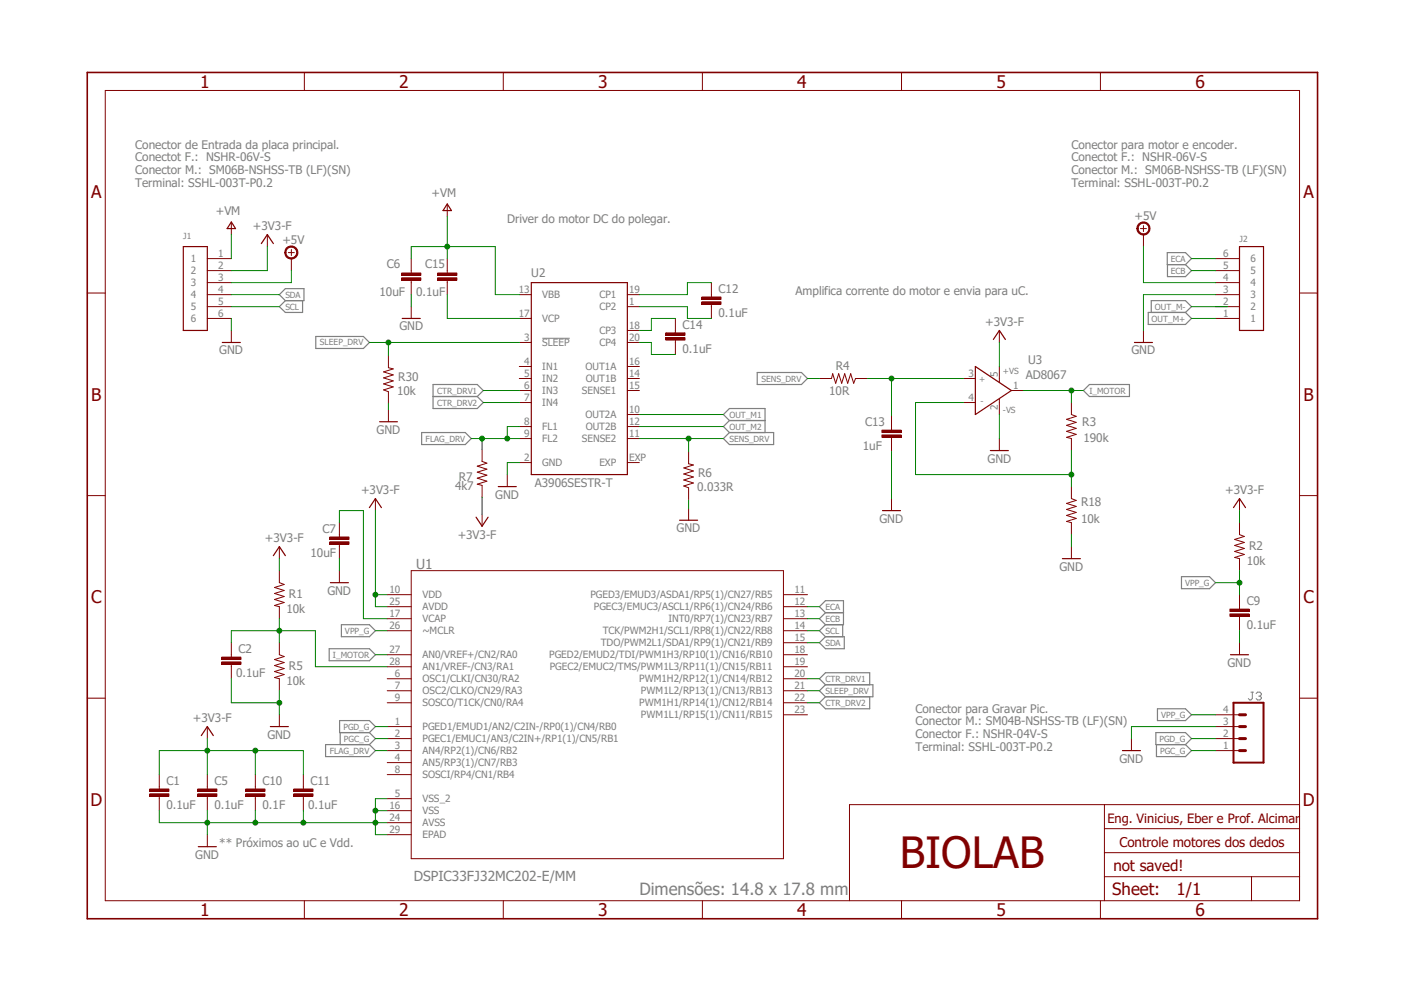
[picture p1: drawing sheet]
<svg xmlns="http://www.w3.org/2000/svg" width="297mm" height="210mm" viewBox="0 0 297 210" stroke-linecap="round" stroke-linejoin="round" font-family="sans-serif">
<path d="M17.9 15l261.2 179.9M279.1 15l-261.2 179.9" fill="none" stroke="#fff" stroke-width=".21"/>
<path d="M114.7 71.5h5.8M264.6 146.4h.6M264.9 146.4v1.3l-.3 .3h-.2l-.3-.3M265.7 146.7l.3-.3h.5l.3 .3v.2l-.3 .3M266.3 147.2h.2M266.5 147.2l.3 .3v.2l-.3 .3h-.5l-.3-.3" fill="none" stroke="#808080" stroke-width=".21"/>
<g fill="none" stroke="#808080" stroke-width=".25">
<path d="M246.9 53.4h3.9l1.3 1.3-1.3 1.3h-3.9zM247 56v2.5h3.8l1.3-1.3-1.3-1.2M59.1 62.3l1.3-1.3h3.9v2.6h-3.9zM60.4 63.6l-1.3 1.3 1.3 1.2h3.6v-2.5M66.8 71.2h10.1l1.2 1.2-1.2 1.3h-10.1zM160.2 78.8h9.3l1.3 1.3-1.3 1.2h-9.3zM242.9 66.1h7.9l1.3 1.3-1.3 1.2h-7.9zM243.5 66.1v-2.5h7.3l1.3 1.3-1.3 1.2M89.2 91.5h9.2l1.3 1.3-1.3 1.2h-9.2zM91.6 81.3h9.4l1.2 1.3-1.2 1.3 1.2 1.2-1.2 1.3h-9.4zM91.6 83.9h9.4M154.3 88.9l-1.3-1.2 1.3-1.3h7.5v5.1"/>
<path d="M154.3 88.9h7.5M154.3 88.9l-1.3 1.3 1.3 1.3M154.3 91.5h9.4v2.5h-9.4l-1.3-1.2zM230.5 81.3h8.4v2.6h-8.4l-1.3-1.3zM69.6 137.2h8.5l1.3 1.3-1.3 1.2h-8.5zM72.2 132.1h5.9l1.3 1.3-1.3 1.3h-5.9zM174.6 134.7h4v2.5h-4l-1.2-1.3zM174.6 132.1l-1.2 1.3 1.2 1.3M174.6 129.6l-1.2-1.3 1.2-1.3h3.8v5.1h-3.8M174.6 129.6l-1.2 1.3 1.2 1.2M174.6 129.6h3.8M178.3 132.1v2.6"/>
<path d="M249.9 122h6l1.2 1.2-1.2 1.3h-6zM68.9 157.5h9.2l1.3 1.2-1.3 1.3h-9.2zM71.8 152.4h6.3l1.3 1.3-1.3 1.2h-6.3zM72 154.9v2.6M78.1 154.9l1.3 1.3-1.3 1.3M174.6 147.4l-1.2 1.2 1.2 1.3h9.4v-2.5M174.6 144.8l-1.2 1.3 1.2 1.3M174.6 144.8h10.1v2.6h-10.1M174.6 144.8l-1.2-1.2 1.2-1.3h9.4v2.5M244.5 154.9h6.3l1.3 1.3-1.3 1.3h-6.3zM244.6 157.5v2.5h6.2l1.3-1.3-1.3-1.2M244.9 149.9h5.9l1.3 1.3-1.3 1.2h-5.9z"/>
</g>
<g fill="none" stroke="#800000" stroke-width=".21">
<path d="M43.9 54.7h5M43.9 57.2h5M43.9 59.8h5M257.1 54.7h5.1M257.1 57.2h5.1M257.1 59.8h5.1M43.9 62.3h5M43.9 64.9h5M43.9 67.4h5M257.1 62.3h5.1M257.1 64.9h5.1M257.1 67.4h5.1"/>
<path d="M81.9 125.8h5.1M81.9 128.3h5.1M81.9 130.9h5.1M81.9 133.4h5.1M81.9 138.5h5.1M87 120.7h78.7v60.9h-78.7zM165.7 125.8h5.1M165.7 128.3h5.1M165.7 130.9h5.1M165.7 133.4h5.1M165.7 138.5h5.1M165.7 135.9h5.1"/>
<path d="M81.9 141h5.1M81.9 143.6h5.1M81.9 146.1h5.1M81.9 148.6h5.1M81.9 153.7h5.1M81.9 156.2h5.1M81.9 158.7h5.1M165.7 141h5.1M165.7 143.6h5.1M165.7 146.1h5.1M165.7 148.6h5.1M165.7 151.2h5.1"/>
<path d="M33.7 166.4v.5M33.7 168.4v.5M81.9 161.3h5.1M81.9 163.8h5.1M81.9 168.9h5.1M81.9 171.4h5.1M81.9 174h5.1M81.9 176.5h5.1"/>
</g>
<path d="M38.8 52.2h5.1v17.7h-5.1zM262.2 52.2h5.1v17.7h-5.1z" fill="none" stroke="#800000" stroke-width=".25"/>
<path d="M31.7 167.9h4v.5h-4z" fill-rule="evenodd" fill="#800000"/>
<path d="M31.7 167.9h4v.5h-4z" fill="none" stroke="#800000" stroke-width=".21"/>
<path d="M31.7 166.9h4v.5h-4z" fill-rule="evenodd" fill="#800000"/>
<path d="M31.7 166.9h4v.5h-4zM33.7 163.8v2.6M33.7 168.9v2.5M43.9 166.4v.5M43.9 168.4v.5" fill="none" stroke="#800000" stroke-width=".21"/>
<path d="M41.8 167.9h4.1v.5h-4.1z" fill-rule="evenodd" fill="#800000"/>
<path d="M41.8 167.9h4.1v.5h-4.1z" fill="none" stroke="#800000" stroke-width=".21"/>
<path d="M41.8 166.9h4.1v.5h-4.1z" fill-rule="evenodd" fill="#800000"/>
<path d="M41.8 166.9h4.1v.5h-4.1zM43.9 163.8v2.6M43.9 168.9v2.5M54 166.4v.5M54 168.4v.5" fill="none" stroke="#800000" stroke-width=".21"/>
<path d="M52 167.9h4v.5h-4z" fill-rule="evenodd" fill="#800000"/>
<path d="M52 167.9h4v.5h-4z" fill="none" stroke="#800000" stroke-width=".21"/>
<path d="M52 166.9h4v.5h-4z" fill-rule="evenodd" fill="#800000"/>
<path d="M52 166.9h4v.5h-4zM54 163.8v2.6M54 168.9v2.5M64.2 166.4v.5M64.2 168.4v.5" fill="none" stroke="#800000" stroke-width=".21"/>
<path d="M62.1 167.9h4.1v.5h-4.1z" fill-rule="evenodd" fill="#800000"/>
<path d="M62.1 167.9h4.1v.5h-4.1z" fill="none" stroke="#800000" stroke-width=".21"/>
<path d="M62.1 166.9h4.1v.5h-4.1z" fill-rule="evenodd" fill="#800000"/>
<path d="M71.8 113.1v.5M71.8 115.1v.5M62.1 166.9h4.1v.5h-4.1zM64.2 163.8v2.6M64.2 168.9v2.5" fill="none" stroke="#800000" stroke-width=".21"/>
<path d="M69.8 114.6h4v.5h-4z" fill-rule="evenodd" fill="#800000"/>
<path d="M69.8 114.6h4v.5h-4z" fill="none" stroke="#800000" stroke-width=".21"/>
<path d="M69.8 113.6h4v.5h-4z" fill-rule="evenodd" fill="#800000"/>
<path d="M69.8 113.6h4v.5h-4zM71.8 110.5v2.6M71.8 115.6v2.6M262.2 128.3v.5M262.2 130.3v.6" fill="none" stroke="#800000" stroke-width=".21"/>
<path d="M260.2 129.8h4v.5h-4z" fill-rule="evenodd" fill="#800000"/>
<path d="M260.2 129.8h4v.5h-4z" fill="none" stroke="#800000" stroke-width=".21"/>
<path d="M260.2 128.8h4v.5h-4z" fill-rule="evenodd" fill="#800000"/>
<g fill="none" stroke="#800000" stroke-width=".21">
<path d="M22.3 19.1h252.6v171.4h-252.6zM64.4 15.3v3.8M106.5 15.3v3.8M148.6 15.3v3.8M190.7 15.3v3.8M232.8 15.3v3.8M87 57.2v.5M87 59.3v.5M18.5 62h3.8M109.9 77.5h2.5M109.9 62.3h2.5M109.9 72.4h2.5"/>
<path d="M109.9 67.4h2.5M132.7 77.5h2.6M132.7 62.3h2.6M132.7 72.4h2.6M132.7 64.9h2.6M132.7 69.9h2.6M274.9 62h3.8M109.9 80.1h2.5M109.9 82.6h2.5M109.9 85.1h2.5M109.9 90.2h2.5M109.9 97.8h2.5"/>
<path d="M109.9 92.8h2.5M132.7 80.1h2.6M132.7 82.6h2.6M132.7 87.7h2.6M132.7 90.2h2.6M132.7 97.8h2.6M132.7 92.8h2.6M18.5 104.8h3.8M262.2 110.5v2.6l1 .4-2 .6 2 .6-2 .7 2 .6-2 .6 2 .7-2 .6 1 .3v2.5M274.9 104.8h3.8M260.2 128.8h4v.5h-4zM262.2 125.8v2.5"/>
<path d="M262.2 130.9v2.5M18.5 147.7h3.8M274.9 147.7h3.8M233.6 170.2v20.3M233.6 175.3h41.3M274.9 170.2h-95.2v20.3M64.4 190.5v3.8M106.5 190.5v3.8M148.6 190.5v3.8M190.7 190.5v3.8M232.8 190.5v3.8M233.6 185.4h41.3"/>
<path d="M233.6 180.3h41.3M264.8 185.4v5.1"/>
</g>
<path d="M18.5 15.3h260.2v179h-260.2z" fill="none" stroke="#800000" stroke-width=".34"/>
<path d="M112.4 59.8h20.3v40.6h-20.3z" fill="none" stroke="#800000" stroke-width=".25"/>
<path d="M85 57.7h4v.6h-4z" fill-rule="evenodd" fill="#800000"/>
<path d="M85 57.7h4v.6h-4z" fill="none" stroke="#800000" stroke-width=".21"/>
<path d="M85 58.8h4v.5h-4z" fill-rule="evenodd" fill="#800000"/>
<path d="M85 58.8h4v.5h-4zM87 54.7v2.5M87 59.8v2.5M150.5 62.3v.5M150.5 64.3v.6" fill="none" stroke="#800000" stroke-width=".21"/>
<path d="M148.5 63.8h4v.5h-4z" fill-rule="evenodd" fill="#800000"/>
<path d="M148.5 63.8h4v.5h-4z" fill="none" stroke="#800000" stroke-width=".21"/>
<path d="M148.5 62.8h4v.5h-4z" fill-rule="evenodd" fill="#800000"/>
<path d="M150.5 59.8v2.5M142.9 69.9v.5M142.9 71.9v.5M148.5 62.8h4v.5h-4zM150.5 64.9v2.5" fill="none" stroke="#800000" stroke-width=".21"/>
<path d="M140.8 71.4h4.1v.5h-4.1z" fill-rule="evenodd" fill="#800000"/>
<path d="M140.8 71.4h4.1v.5h-4.1z" fill="none" stroke="#800000" stroke-width=".21"/>
<path d="M140.8 70.4h4.1v.5h-4.1z" fill-rule="evenodd" fill="#800000"/>
<path d="M94.6 57.2v.5M94.6 59.3v.5M140.8 70.4h4.1v.5h-4.1zM142.9 67.4v2.5M142.9 72.4v2.6" fill="none" stroke="#800000" stroke-width=".21"/>
<path d="M92.6 58.8h4v.5h-4z" fill-rule="evenodd" fill="#800000"/>
<path d="M92.6 58.8h4v.5h-4z" fill="none" stroke="#800000" stroke-width=".21"/>
<path d="M92.6 57.7h4v.6h-4z" fill-rule="evenodd" fill="#800000"/>
<g fill="none" stroke="#800000" stroke-width=".21">
<path d="M92.6 57.7h4v.6h-4zM94.6 54.7v2.5M94.6 59.8v2.5M211.4 77.5v3.3M173.4 80.1h2.5l.2-1.1 .7 2.1 .6-2.1 .7 2.1 .6-2.1 .6 2.1 .7-2.1 .6 2.1 .4-1h2.5M188.6 90.5v.5M188.6 92.5v.5M203.8 80.1h2.5M203.8 85.1h2.5M211.4 84.4v3.3M211.4 92.8v2.5M214 82.6h2.5"/>
<path d="M226.7 85.1v2.6l1 .4-2.1 .6 2.1 .6-2.1 .7 2.1 .6-2.1 .6 2.1 .7-2.1 .6 1.1 .3v2.5M226.7 102.9v2.6l1 .3-2.1 .7 2.1 .6-2.1 .6 2.1 .7-2.1 .6 2.1 .6-2.1 .7 1.1 .2v2.6"/>
</g>
<path d="M206.3 77.5l7.7 5.1-7.7 5.1zM209.5 95.3h3.8" fill="none" stroke="#800000" stroke-width=".25"/>
<path d="M186.6 92h4v.5h-4z" fill-rule="evenodd" fill="#800000"/>
<path d="M186.6 92h4v.5h-4z" fill="none" stroke="#800000" stroke-width=".21"/>
<path d="M186.6 91h4v.5h-4z" fill-rule="evenodd" fill="#800000"/>
<g fill="none" stroke="#800000" stroke-width=".21">
<path d="M48.9 47.1v2.5M61 53.4h1.3M61.6 52.8v1.3M94.6 43.3v2.5M82.2 75.2v2.6l1 .2-2 .7 2 .6-2 .6 2 .7-2 .6 2 .6-2 .7 1 .3v2.6M87 64.9v2.5M211.4 69.9v2.5M82.2 86.7v2.5M102 95v2.6l1 .4-2 .6 2 .6-2 .7 2 .6-2 .6 2 .7-2 .6 1 .3v2.5M145.7 95.5v2.6l1 .2-2 .7 2 .6-2 .6 2 .7-2 .6 2 .7-2 .6 1 .4v2.5M186.6 91h4v.5h-4zM188.6 87.9v2.6"/>
<path d="M188.6 93v2.5M79.4 105.5v2.5M102 108.8v2.5M107.3 100.4v2.5M145.7 107.5v2.5M188.6 105.5v2.5M226.7 115.6v2.6M262.2 105.5v2.5M43.9 153.7v2.5"/>
</g>
<g fill="none" stroke="#800000" stroke-width=".25">
<path d="M48.9 46.9l.9 1.4h-1.8zM94.6 43.1l.9 1.4h-1.8zM85.1 67.4h3.8M210.1 71.8l1.3-1.9 1.3 1.9M80.3 89.2h3.8M78.1 107.4l1.3-1.9 1.3 1.9M100.7 109.4l1.3 1.9 1.3-1.9M105.4 102.9h3.8M143.8 110h3.8M186.7 108h3.8M224.7 118.2h3.9M260.9 107.4l1.3-1.9 1.3 1.9"/>
<path d="M42.6 155.6l1.3-1.9 1.2 1.9"/>
</g>
<path d="M60.5 52.5a1.41 1.41 0 0 1 2.3 0 1.41 1.41 0 0 1-.7 2.2 1.41 1.41 0 0 1-1.9-1.3h.3a1.14 1.14 0 0 1 1.5-1.1 1.14 1.14 0 0 1 .6 1.8 1.14 1.14 0 0 1-1.9 0l-.2-.7h-.3z" fill-rule="evenodd" fill="#800000"/>
<path d="M56.6 49.6v2.6M60.5 52.5a1.41 1.41 0 0 1 2.3 0 1.41 1.41 0 0 1-.7 2.2 1.41 1.41 0 0 1-1.9-1.3h.3a1.14 1.14 0 0 1 1.5-1.1 1.14 1.14 0 0 1 .6 1.8 1.14 1.14 0 0 1-1.9 0l-.2-.7h-.3zM61.6 54.7v2.5M241.3 48.3h1.2M241.9 47.7v1.3" fill="none" stroke="#800000" stroke-width=".21"/>
<path d="M55.3 51.5l1.3-1.9 1.2 1.9" fill="none" stroke="#800000" stroke-width=".25"/>
<path d="M240.8 47.4a1.4 1.4 0 0 1 2.3 .2 1.4 1.4 0 0 1-.8 2.1 1.4 1.4 0 0 1-1.8-1.4h.2a1.15 1.15 0 0 1 1.6-1.1 1.15 1.15 0 0 1 .4 1.9 1.15 1.15 0 0 1-1.9-.4l-.1-.4h-.2z" fill-rule="evenodd" fill="#800000"/>
<g fill="none" stroke="#800000" stroke-width=".21">
<path d="M240.8 47.4a1.4 1.4 0 0 1 2.3 .2 1.4 1.4 0 0 1-.8 2.1 1.4 1.4 0 0 1-1.8-1.4h.2a1.15 1.15 0 0 1 1.6-1.1 1.15 1.15 0 0 1 .4 1.9 1.15 1.15 0 0 1-1.9-.4l-.1-.4h-.2zM241.9 49.6v2.6M48.9 69.9v2.5M241.9 69.9v2.5M59.1 115.6v2.6M48.9 138.5v.5M59.1 120.7v2.5l1 .4-2 .6 2 .7-2 .6 2 .7-2 .6 2 .6-2 .7 1 .2v2.6M59.1 135.9v2.6l1 .4-2 .6 2 .6-2 .7 2 .6-2 .6 2 .7-2 .6 1 .3v2.5M71.8 120.7v2.5M262.2 135.9v2.6M48.9 140.5v.5M59.1 151.2v2.5"/>
<path d="M239.4 156.2v2.5M43.9 176.5v2.6"/>
</g>
<path d="M47 72.4h3.8M240 72.4h3.8M57.8 117.5l1.3-1.9 1.3 1.9M69.9 123.2h3.8M260.3 138.5h3.8M57.2 153.7h3.8M237.4 158.7h3.9M42 179.1h3.8" fill="none" stroke="#800000" stroke-width=".25"/>
<path d="M46.9 140h4.1v.5h-4.1z" fill-rule="evenodd" fill="#800000"/>
<path d="M46.9 140h4.1v.5h-4.1z" fill="none" stroke="#800000" stroke-width=".21"/>
<path d="M46.9 139h4.1v.5h-4.1z" fill-rule="evenodd" fill="#800000"/>
<path d="M46.9 139h4.1v.5h-4.1zM48.9 135.9v2.6M48.9 141v2.6M257.1 158.7h5.1M257.1 156.2h5.1M257.1 153.7h5.1M257.1 151.2h5.1" fill="none" stroke="#800000" stroke-width=".21"/>
<path d="M260.9 148.6h6.4v12.7h-6.4z" fill="none" stroke="#800000" stroke-width=".42"/>
<path d="M262.2 153.7h1.3M262.2 156.2h1.3M262.2 158.7h1.3M262.2 151.2h1.3" fill="none" stroke="#800000" stroke-width=".64"/>
<path d="M48.9 67.4v2.5M87 62.3v2.6M82.2 85.4v1.3M109.9 97.8h-2.6v2.6M188.6 95.5v10M211.4 87.7v5.1M145.7 105.7v1.8M226.7 113.1v2.5M33.7 171.4v2.6h30.5v-2.6M54 171.4v2.6" fill="none" stroke="#008000" stroke-width=".21"/>
<circle cx="54" cy="174" r=".51" fill="#008000"/>
<g fill="none" stroke="#008000" stroke-width=".21">
<path d="M43.9 171.4v2.6"/>
<circle cx="54" cy="174" r=".51"/>
</g>
<circle cx="43.9" cy="174" r=".51" fill="#008000"/>
<g fill="none" stroke="#008000" stroke-width=".21">
<path d="M43.9 174v2.5M81.9 168.9h-2.5v2.5h2.5"/>
<circle cx="43.9" cy="174" r=".51"/>
</g>
<circle cx="79.4" cy="171.4" r=".51" fill="#008000"/>
<g fill="none" stroke="#008000" stroke-width=".21">
<path d="M79.4 171.4v2.6h2.5"/>
<circle cx="79.4" cy="171.4" r=".51"/>
</g>
<circle cx="79.4" cy="174" r=".51" fill="#008000"/>
<g fill="none" stroke="#008000" stroke-width=".21">
<path d="M64.2 174h15.2v2.5h2.5"/>
<circle cx="79.4" cy="174" r=".51"/>
</g>
<circle cx="64.2" cy="174" r=".51" fill="#008000"/>
<g fill="none" stroke="#008000" stroke-width=".21">
<path d="M257.1 62.3h-15.2v7.6M71.8 118.2v2.5M262.2 133.4v2.5M48.9 143.6v5h10.2M59.1 146.1v5.1M257.1 153.7h-17.7v2.5"/>
<circle cx="64.2" cy="174" r=".51"/>
</g>
<circle cx="59.1" cy="148.6" r=".51" fill="#008000"/>
<g fill="none" stroke="#008000" stroke-width=".21">
<path d="M252.1 57.2h5M252.1 54.7h5M48.9 62.3h10.2M48.9 64.9h10.2M71.8 110.5v-2.5h5.1v22.9h5M170.8 135.9h2.6M170.8 133.4h2.6M170.8 130.9h2.6M170.8 128.3h2.6M262.2 120.7v5.1M252.1 151.2h5"/>
<circle cx="59.1" cy="148.6" r=".51"/>
</g>
<circle cx="262.2" cy="123.2" r=".51" fill="#008000"/>
<g fill="none" stroke="#008000" stroke-width=".21">
<path d="M94.6 52.2v2.5M79.4 133.4h2.5M257.1 123.2h5.1M79.4 156.2h2.5M79.4 153.7h2.5M252.1 156.2h5M252.1 158.7h5"/>
<circle cx="262.2" cy="123.2" r=".51"/>
</g>
<circle cx="94.6" cy="52.2" r=".51" fill="#008000"/>
<g fill="none" stroke="#008000" stroke-width=".21">
<path d="M48.9 49.6v5.1M87 54.7v-2.5h17.8v10.1h5.1M94.6 45.8v6.4M78.1 72.4h31.8M82.2 72.4v2.8M252.1 67.4h5M252.1 64.9h7.6M170.8 146.1h2.6"/>
<circle cx="94.6" cy="52.2" r=".51"/>
</g>
<circle cx="82.2" cy="72.4" r=".51" fill="#008000"/>
<g fill="none" stroke="#008000" stroke-width=".21">
<path d="M150.5 59.8h-5.1v2.5h-10.1M135.3 64.9h10.1v2.5h5.1M135.3 72.4h2.5v2.6h5.1M142.9 67.4h-5.1v2.5h-2.5M102.2 82.6h7.7M102.2 85.1h7.7M203.8 85.1h-10.1v15.3h33M226.7 95.3v7.6M170.8 143.6h2.6M170.8 148.6h2.6"/>
<circle cx="82.2" cy="72.4" r=".51"/>
</g>
<circle cx="226.6" cy="100.4" r=".51" fill="#008000"/>
<g fill="none" stroke="#008000" stroke-width=".21">
<path d="M183.5 80.1h20.3M188.6 80.1v7.8"/>
<circle cx="226.6" cy="100.4" r=".51"/>
</g>
<circle cx="188.6" cy="80.1" r=".51" fill="#008000"/>
<g fill="none" stroke="#008000" stroke-width=".21">
<path d="M56.6 52.2v5h-7.7M211.4 72.4v5.1M135.3 87.7h17.7M135.3 90.2h17.7M79.4 108v20.3h2.5M102 105.2v3.6M79.4 125.8h2.5"/>
<circle cx="188.6" cy="80.1" r=".51"/>
</g>
<circle cx="79.4" cy="125.8" r=".51" fill="#008000"/>
<g fill="none" stroke="#008000" stroke-width=".21">
<path d="M54 158.7v5.1M33.7 163.8v-5.1h30.5v5.1"/>
<circle cx="79.4" cy="125.8" r=".51"/>
</g>
<circle cx="54" cy="158.8" r=".51" fill="#008000"/>
<g fill="none" stroke="#008000" stroke-width=".21">
<path d="M43.9 158.7v5.1"/>
<circle cx="54" cy="158.8" r=".51"/>
</g>
<circle cx="43.9" cy="158.7" r=".51" fill="#008000"/>
<g fill="none" stroke="#008000" stroke-width=".21">
<path d="M135.3 92.8h10.4v2.7M59.1 118.2v2.5M262.2 108v2.5M43.9 156.2v2.5"/>
<circle cx="43.9" cy="158.7" r=".51"/>
</g>
<circle cx="145.7" cy="92.8" r=".51" fill="#008000"/>
<g fill="none" stroke="#008000" stroke-width=".21">
<path d="M94.6 62.3v5.1h15.3M145.7 92.8h7.3M170.8 80.1h2.6M216.5 82.6h12.7M226.7 82.6v2.5"/>
<circle cx="145.7" cy="92.8" r=".51"/>
</g>
<circle cx="226.6" cy="82.6" r=".51" fill="#008000"/>
<g fill="none" stroke="#008000" stroke-width=".21">
<path d="M59.1 133.4h7.6v7.6h15.2M59.1 130.9v5"/>
<circle cx="226.6" cy="82.6" r=".51"/>
</g>
<circle cx="59.1" cy="133.4" r=".51" fill="#008000"/>
<g fill="none" stroke="#008000" stroke-width=".21">
<path d="M99.7 92.8h10.2M109.9 90.2h-2.6v2.6M59.1 133.4h-10.2v2.5M79.4 138.5h2.5"/>
<circle cx="59.1" cy="133.4" r=".51"/>
</g>
<circle cx="107.3" cy="92.8" r=".51" fill="#008000"/>
<g fill="none" stroke="#008000" stroke-width=".21">
<path d="M102 92.8v2.2"/>
<circle cx="107.3" cy="92.8" r=".51"/>
</g>
<circle cx="102" cy="92.8" r=".51" fill="#008000"/>
<g fill="none" stroke="#008000" stroke-width=".21">
<path d="M61.6 57.2v2.6h-12.7M241.9 52.2v7.6h15.2M79.4 158.7h2.5"/>
<circle cx="102" cy="92.8" r=".51"/>
</g>
<text font-size="9.1" fill="#800000" x="190.4" y="183.6">BIOLAB</text>
<g font-size="3.7" fill="#800000">
<text x="42.3" y="18.5">1</text>
<text x="84.5" y="18.5">2</text>
<text x="126.6" y="18.5">3</text>
<text x="168.7" y="18.5">4</text>
<text x="210.8" y="18.5">5</text>
<text x="252.9" y="18.5">6</text>
<text x="19.3" y="41.9">A</text>
<text x="275.7" y="41.9">A</text>
<text x="19.3" y="84.7">B</text>
<text x="275.8" y="84.7">B</text>
<text x="19.3" y="127.5">C</text>
<text x="275.7" y="127.5">C</text>
<text x="19.1" y="170.4">D</text>
<text x="275.6" y="170.4">D</text>
<text x="42.3" y="193.7">1</text>
<text x="84.5" y="193.7">2</text>
<text x="126.6" y="193.7">3</text>
<text x="168.7" y="193.7">4</text>
<text x="210.8" y="193.7">5</text>
<text x="252.9" y="193.7">6</text>
</g>
<text font-size="3.6" fill="#808080" x="135.3" y="189.2">Dimensões: 14.8 x 17.8 mm</text>
<g font-size="3.6" fill="#800000">
<text x="235.3" y="189.4">Sheet:</text>
<text x="248.9" y="189.2">1/1</text>
</g>
<text font-size="3.2" fill="#800000" x="235.5" y="184.1">not saved!</text>
<g font-size="2.9" fill="#808080">
<text x="88.1" y="120.4">U1</text>
<text x="87.5" y="186.4">DSPIC33FJ32MC202-E/MM</text>
</g>
<text font-size="2.8" fill="#800000" x="236.8" y="179.1">Controle motores dos dedos</text>
<text font-size="2.7" fill="#800000" x="234.3" y="174">Eng. Vinicius, Eber e Prof. Alcimar</text>
<g font-size="2.5" fill="#808080">
<text x="28.6" y="31.5">Conector de Entrada da placa principal.</text>
<text x="28.6" y="34.1">Conectot F.: NSHR-06V-S</text>
<text x="226.7" y="31.5">Conector para motor e encoder.</text>
<text x="226.7" y="34.1">Conectot F.: NSHR-06V-S</text>
<text x="28.6" y="36.8">Conector M.: SM06B-NSHSS-TB (LF)(SN)</text>
<text x="28.6" y="39.5">Terminal: SSHL-003T-P0.2</text>
<text x="91.3" y="41.7">+VM</text>
<text x="226.7" y="36.8">Conector M.: SM06B-NSHSS-TB (LF)(SN)</text>
<text x="226.7" y="39.5">Terminal: SSHL-003T-P0.2</text>
<text x="45.6" y="45.6">+VM</text>
<text x="107.3" y="47.1">Driver do motor DC do polegar.</text>
<text x="240" y="46.4">+5V</text>
<text x="53.5" y="48.6">+3V3-F</text>
<text x="59.7" y="51.5">+5V</text>
<text x="81.8" y="56.7">C6</text>
<text x="89.9" y="56.7">C15</text>
<text x="112.4" y="58.5">U2</text>
<text x="80.3" y="62.7">10uF</text>
<text x="88" y="62.7">0.1uF</text>
<text x="152" y="61.9">C12</text>
<text x="168.3" y="62.3">Amplifica corrente do motor e envia para uC.</text>
<text x="84.5" y="69.9">GND</text>
<text x="144.4" y="69.5">C14</text>
<text x="152" y="67">0.1uF</text>
<text x="208.4" y="68.9">+3V3-F</text>
<text x="46.4" y="75">GND</text>
<text x="144.4" y="74.6">0.1uF</text>
<text x="217.5" y="77">U3</text>
<text x="239.4" y="75">GND</text>
<text x="84" y="83.6">10k</text>
<text x="84.2" y="80.6">R30</text>
<text x="175.4" y="83.6">10R</text>
<text x="176.8" y="78.3">R4</text>
<text x="217" y="80.1">AD8067</text>
<text x="79.7" y="91.7">GND</text>
<text x="182.5" y="95.2">1uF</text>
<text x="183" y="90.1">C13</text>
<text x="228.9" y="90">R3</text>
<text x="229.2" y="93.5">190k</text>
<text x="97" y="101.6">R7</text>
<text x="147.7" y="100.9">R6</text>
<text x="208.9" y="97.8">GND</text>
<text x="76.4" y="104.4">+3V3-F</text>
<text x="96.3" y="103.7">4k7</text>
<text x="104.8" y="105.5">GND</text>
<text x="113.2" y="102.9">A3906SESTR-T</text>
<text x="147.4" y="103.9">0.033R</text>
<text x="228.7" y="107">R18</text>
<text x="259.2" y="104.4">+3V3-F</text>
<text x="68.2" y="112.7">C7</text>
<text x="143.1" y="112.6">GND</text>
<text x="186.1" y="110.5">GND</text>
<text x="228.7" y="110.5">10k</text>
<text x="56.1" y="114.6">+3V3-F</text>
<text x="65.7" y="117.8">10uF</text>
<text x="96.8" y="114.1">+3V3-F</text>
<text x="263.7" y="119.4">10k</text>
<text x="264.2" y="116.4">R2</text>
<text x="69.3" y="125.8">GND</text>
<text x="224.1" y="120.7">GND</text>
<text x="60.6" y="129.6">10k</text>
<text x="61.1" y="126.5">R1</text>
<text x="263.7" y="127.9">C9</text>
<text x="263.7" y="133">0.1uF</text>
<text x="50" y="143.2">0.1uF</text>
<text x="50.5" y="138.1">C2</text>
<text x="61.1" y="141.8">R5</text>
<text x="259.7" y="141">GND</text>
<text x="60.6" y="144.8">10k</text>
<text x="40.8" y="152.7">+3V3-F</text>
<text x="193.7" y="150.8">Conector para Gravar Pic.</text>
<text x="193.7" y="153.4">Conector M.: SM04B-NSHSS-TB (LF)(SN)</text>
<text x="56.6" y="156.2">GND</text>
<text x="193.7" y="156.1">Conector F.: NSHR-04V-S</text>
<text x="193.7" y="158.8">Terminal: SSHL-003T-P0.2</text>
<text x="236.8" y="161.3">GND</text>
<text x="35.2" y="166">C1</text>
<text x="45.4" y="166">C5</text>
<text x="55.6" y="166">C10</text>
<text x="65.7" y="166">C11</text>
<text x="35.2" y="171.1">0.1uF</text>
<text x="45.4" y="171.1">0.1uF</text>
<text x="55.6" y="171.1">0.1F</text>
<text x="65.2" y="171.1">0.1uF</text>
<text x="46.4" y="179.1">** Próximos ao uC e Vdd.</text>
<text x="41.3" y="181.6">GND</text>
</g>
<g font-size="2.1" fill="#808080">
<text x="40.4" y="55.5">1</text>
<text x="40.4" y="58">2</text>
<text x="46.2" y="54.3">1</text>
<text x="46.2" y="56.9">2</text>
<text x="46.2" y="59.4">3</text>
<text x="258.7" y="59.4">4</text>
<text x="258.7" y="56.9">5</text>
<text x="258.7" y="54.3">6</text>
<text x="264.5" y="58">5</text>
<text x="264.5" y="55.5">6</text>
<text x="40.4" y="60.5">3</text>
<text x="40.4" y="63.1">4</text>
<text x="40.4" y="65.6">5</text>
<text x="46.2" y="61.9">4</text>
<text x="46.2" y="64.5">5</text>
<text x="109.8" y="61.9">13</text>
<text x="114.7" y="63.1">VBB</text>
<text x="126.8" y="63.1">CP1</text>
<text x="126.8" y="65.6">CP2</text>
<text x="133.1" y="61.9">19</text>
<text x="133.1" y="64.5">1</text>
<text x="258.7" y="64.5">2</text>
<text x="258.7" y="61.9">3</text>
<text x="264.5" y="65.6">2</text>
<text x="264.5" y="63.1">3</text>
<text x="264.5" y="60.5">4</text>
<text x="40.4" y="68.2">6</text>
<text x="46.2" y="67">6</text>
<text x="109.8" y="67">17</text>
<text x="114.7" y="68.1">VCP</text>
<text x="126.8" y="70.7">CP3</text>
<text x="133.1" y="69.6">18</text>
<text x="258.7" y="67">1</text>
<text x="264.5" y="68.1">1</text>
<text x="110.9" y="77.2">4</text>
<text x="110.9" y="72.1">3</text>
<text x="114.7" y="73.2">SLEEP</text>
<text x="126.8" y="73.2">CP4</text>
<text x="133.1" y="77.2">16</text>
<text x="133.1" y="72.1">20</text>
<text x="110.9" y="79.7">5</text>
<text x="110.9" y="82.3">6</text>
<text x="114.7" y="78.3">IN1</text>
<text x="114.7" y="80.8">IN2</text>
<text x="114.7" y="83.4">IN3</text>
<text x="123.1" y="83.4">SENSE1</text>
<text x="123.9" y="78.3">OUT1A</text>
<text x="123.9" y="80.8">OUT1B</text>
<text x="133.1" y="79.7">14</text>
<text x="133.1" y="82.3">15</text>
<text x="204.9" y="79.7">3</text>
<text x="211.1" y="79.7" transform="rotate(-90 211.1 79.7)">5</text>
<text x="214.3" y="82.3">1</text>
<text x="110.9" y="84.8">7</text>
<text x="110.9" y="89.9">8</text>
<text x="114.7" y="85.9">IN4</text>
<text x="123.9" y="88.4">OUT2A</text>
<text x="133.1" y="87.3">10</text>
<text x="133.1" y="89.9">12</text>
<text x="204.9" y="84.8">4</text>
<text x="211.1" y="86.7" transform="rotate(-90 211.1 86.7)">2</text>
<text x="110.9" y="92.4">9</text>
<text x="114.7" y="91">FL1</text>
<text x="114.7" y="93.5">FL2</text>
<text x="123.1" y="93.5">SENSE2</text>
<text x="123.9" y="91">OUT2B</text>
<text x="133.1" y="92.4">11</text>
<text x="110.9" y="97.5">2</text>
<text x="114.7" y="98.6">GND</text>
<text x="126.8" y="98.6">EXP</text>
<text x="133.1" y="97.5">EXP</text>
<text x="82.4" y="125.4">10</text>
<text x="168.1" y="125.4">11</text>
<text x="82.4" y="127.9">25</text>
<text x="82.4" y="130.5">17</text>
<text x="89.4" y="126.5">VDD</text>
<text x="89.4" y="129.1">AVDD</text>
<text x="89.4" y="131.6">VCAP</text>
<text x="124.9" y="126.5">PGED3/EMUD3/ASDA1/RP5(1)/CN27/RB5</text>
<text x="125.6" y="129.1">PGEC3/EMUC3/ASCL1/RP6(1)/CN24/RB6</text>
<text x="141.4" y="131.6">INT0/RP7(1)/CN23/RB7</text>
<text x="168.1" y="127.9">12</text>
<text x="168.1" y="130.5">13</text>
<text x="82.4" y="133">26</text>
<text x="89.4" y="134.2">~MCLR</text>
<text x="127.1" y="136.7">TDO/PWM2L1/SDA1/RP9(1)/CN21/RB9</text>
<text x="127.5" y="134.2">TCK/PWM2H1/SCL1/RP8(1)/CN22/RB8</text>
<text x="168.1" y="133">14</text>
<text x="168.1" y="135.6">15</text>
<text x="82.4" y="138.1">27</text>
<text x="82.4" y="140.6">28</text>
<text x="83.5" y="143.2">6</text>
<text x="89.4" y="139.2">AN0/VREF+/CN2/RA0</text>
<text x="89.4" y="141.8">AN1/VREF-/CN3/RA1</text>
<text x="116.2" y="139.2">PGED2/EMUD2/TDI/PWM1H3/RP10(1)/CN16/RB10</text>
<text x="116.3" y="141.8">PGEC2/EMUC2/TMS/PWM1L3/RP11(1)/CN15/RB11</text>
<text x="168.1" y="138.1">18</text>
<text x="168.1" y="140.6">19</text>
<text x="168.1" y="143.2">20</text>
<text x="83.5" y="145.7">7</text>
<text x="83.5" y="148.3">9</text>
<text x="89.4" y="144.3">OSC1/CLKI/CN30/RA2</text>
<text x="89.4" y="146.9">OSC2/CLKO/CN29/RA3</text>
<text x="89.4" y="149.4">SOSCO/T1CK/CN0/RA4</text>
<text x="135.2" y="144.3">PWM1H2/RP12(1)/CN14/RB12</text>
<text x="135.2" y="149.4">PWM1H1/RP14(1)/CN12/RB14</text>
<text x="135.6" y="146.9">PWM1L2/RP13(1)/CN13/RB13</text>
<text x="168.1" y="145.7">21</text>
<text x="168.1" y="148.3">22</text>
<text x="83.5" y="153.3">1</text>
<text x="83.5" y="155.9">2</text>
<text x="89.4" y="154.4">PGED1/EMUD1/AN2/C2IN-/RP0(1)/CN4/RB0</text>
<text x="135.6" y="151.9">PWM1L1/RP15(1)/CN11/RB15</text>
<text x="168.1" y="150.8">23</text>
<text x="258.7" y="155.9">2</text>
<text x="258.7" y="153.3">3</text>
<text x="258.7" y="150.8">4</text>
<text x="83.5" y="158.4">3</text>
<text x="83.5" y="161">4</text>
<text x="89.4" y="157">PGEC1/EMUC1/AN3/C2IN+/RP1(1)/CN5/RB1</text>
<text x="89.4" y="159.5">AN4/RP2(1)/CN6/RB2</text>
<text x="258.7" y="158.4">1</text>
<text x="83.5" y="163.5">8</text>
<text x="89.4" y="162.1">AN5/RP3(1)/CN7/RB3</text>
<text x="89.4" y="164.6">SOSCI/RP4/CN1/RB4</text>
<text x="82.4" y="171.1">16</text>
<text x="82.4" y="173.7">24</text>
<text x="83.5" y="168.6">5</text>
<text x="89.4" y="169.7">VSS_2</text>
<text x="89.4" y="172.2">VSS</text>
<text x="82.4" y="176.2">29</text>
<text x="89.4" y="174.8">AVSS</text>
<text x="89.4" y="177.3">EPAD</text>
</g>
<g font-size="1.8" fill="#808080">
<text x="38.8" y="50.6">J1</text>
<text x="262.2" y="51.1">J2</text>
<text x="247.6" y="57.9">ECB</text>
<text x="247.6" y="55.3">ECA</text>
<text x="60.4" y="62.9">SDA</text>
<text x="60.4" y="65.5">SCL</text>
<text x="244.3" y="65.5">OUT_M-</text>
<text x="243.6" y="68">OUT_M+</text>
<text x="67.7" y="73.1">SLEEP_DRV</text>
<text x="92.5" y="83.2">CTR_DRV1</text>
<text x="161.1" y="80.7">SENS_DRV</text>
<text x="207.1" y="80.8">+</text>
<text x="212.2" y="79">+VS</text>
<text x="230.5" y="83.2">I_MOTOR</text>
<text x="92.5" y="85.8">CTR_DRV2</text>
<text x="154.3" y="88.3">OUT_M1</text>
<text x="207.4" y="85.4">-</text>
<text x="212.2" y="87.4">-VS</text>
<text x="90" y="93.4">FLAG_DRV</text>
<text x="154.3" y="90.8">OUT_M2</text>
<text x="154.3" y="93.4">SENS_DRV</text>
<text x="250.7" y="123.9">VPP_G</text>
<text x="174.6" y="131.5">ECB</text>
<text x="174.6" y="128.9">ECA</text>
<text x="73" y="134">VPP_G</text>
<text x="174.6" y="136.6">SDA</text>
<text x="174.6" y="134">SCL</text>
<text x="70.4" y="139.1">I_MOTOR</text>
<text x="174.6" y="146.7">SLEEP_DRV</text>
<text x="174.6" y="144.2">CTR_DRV1</text>
<text x="174.6" y="149.3">CTR_DRV2</text>
<text x="72.6" y="154.3">PGD_G</text>
<text x="245.6" y="151.8">VPP_G</text>
<text x="69.8" y="159.4">FLAG_DRV</text>
<text x="72.8" y="156.8">PGC_G</text>
<text x="245.3" y="156.8">PGD_G</text>
<text x="245.4" y="159.4">PGC_G</text>
</g>
</svg>
